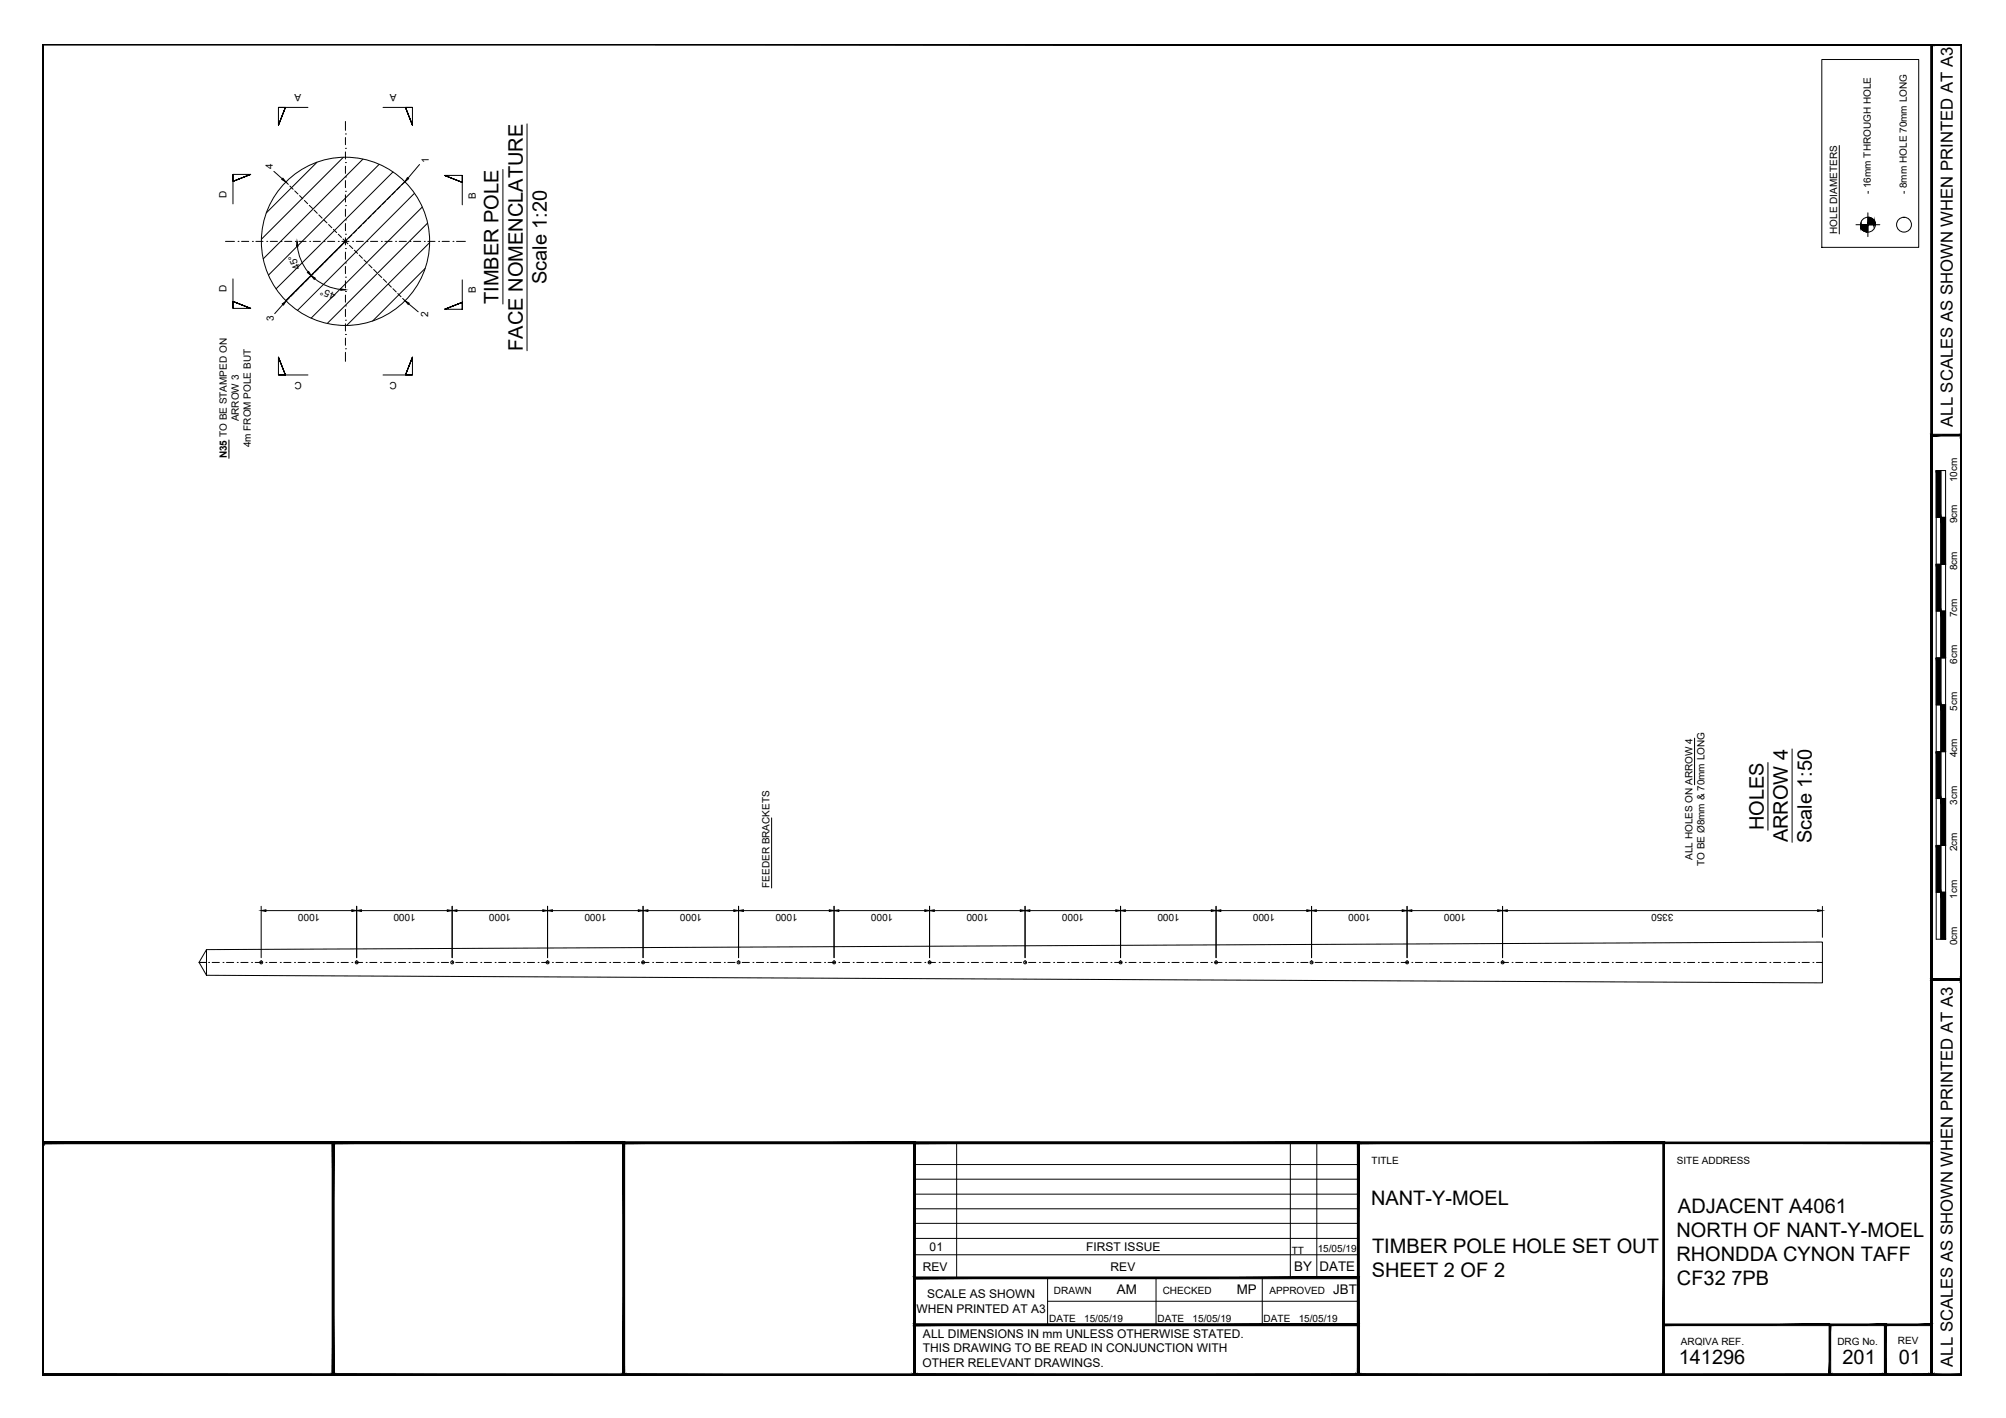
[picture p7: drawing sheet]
<svg xmlns="http://www.w3.org/2000/svg" width="420mm" height="297mm" viewBox="0 0 420 297" stroke-linecap="round" stroke-linejoin="round" font-family="sans-serif">
<!-- layer: 0 -->
<g fill="none" stroke="#000" stroke-width=".21">
<path d="M405.5 98.6h2v98.1h-2zM406.5 98.6v98.1M405.5 118.2h2M405.5 108.4h2M405.5 137.8h2M405.5 128h2M405.5 157.5h2M405.5 147.7h2M405.5 177.1h2M405.5 167.3h2M405.5 186.9h2M41.7 201.6h1.3"/>
<path d="M43.7 201.6h.1M44.4 201.6h1.5M46.7 201.6h.1M47.4 201.6h1.5M49.7 201.6h.1M50.4 201.6h1.6M52.7 201.6h.1M53.5 201.6h1.5M55.7 201.6h.1M56.4 201.6h1.5M58.7 201.6h.1M59.4 201.6h1.5"/>
<path d="M61.7 201.6h.1M62.4 201.6h1.6M64.7 201.6h.1M65.5 201.6h1.4M67.7 201.6h.1M68.4 201.6h1.5M70.7 201.6h.1M71.4 201.6h1.5M73.7 201.6h.1M74.5 201.6h1.5M76.7 201.6h.1M77.5 201.6h1.4"/>
<path d="M79.7 201.6h.1M80.4 201.6h1.5M82.7 201.6h.1M83.4 201.6h1.5M85.7 201.6h.1M86.5 201.6h1.5M88.7 201.6h.1M89.4 201.6h1.5M91.7 201.6h.1M92.4 201.6h1.5M94.7 201.6h.1M95.4 201.6h1.6"/>
<path d="M97.7 201.6h.1M98.5 201.6h1.5M100.7 201.6h.1M101.4 201.6h1.5M103.7 201.6h.1M104.4 201.6h1.5M106.7 201.6h.1M107.4 201.6h1.6M109.7 201.6h.1M110.5 201.6h1.5M112.7 201.6h.1M113.4 201.6h1.5"/>
<path d="M115.7 201.6h.1M116.4 201.6h1.5M118.7 201.6h.1M119.5 201.6h1.5M121.7 201.6h.1M122.5 201.6h1.4M124.7 201.6h.1M125.4 201.6h1.5M127.7 201.6h.1M128.4 201.6h1.5M130.7 201.6h.1M131.5 201.6h1.5"/>
<path d="M133.7 201.6h.1M134.5 201.6h1.4M136.7 201.6h.1M137.4 201.6h1.5M139.7 201.6h.1M140.4 201.6h1.6M142.7 201.6h.1M143.5 201.6h1.5M145.7 201.6h.1M146.4 201.6h1.5M148.7 201.6h.1M149.4 201.6h1.5"/>
<path d="M151.7 201.6h.1M152.4 201.6h1.6M154.7 201.6h.1M155.5 201.6h1.5M157.7 201.6h.1M158.4 201.6h1.5M160.7 201.6h.1M161.4 201.6h1.5M163.7 201.6h.1M164.5 201.6h1.5M166.7 201.6h.1M167.5 201.6h1.5"/>
<path d="M169.7 201.6h.1M170.4 201.6h1.5M172.7 201.6h.1M173.4 201.6h1.5M175.7 201.6h.1M176.5 201.6h1.5M178.7 201.6h.1M179.5 201.6h1.4M181.7 201.6h.1M182.4 201.6h1.5M184.7 201.6h.1M185.4 201.6h1.6"/>
<path d="M187.7 201.6h.1M188.5 201.6h1.5M190.7 201.6h.1M191.5 201.6h1.4M193.7 201.6h.1M194.4 201.6h1.5M196.7 201.6h.1M197.4 201.6h1.6M199.7 201.6h.1M200.5 201.6h1.5M202.7 201.6h.1M203.5 201.6h1.4"/>
<path d="M205.7 201.6h.1M206.4 201.6h1.5M208.7 201.6h.1M209.5 201.6h1.5M211.7 201.6h.1M212.5 201.6h1.5M214.7 201.6h.1M215.4 201.6h1.5M217.7 201.6h.1M218.4 201.6h1.5M220.7 201.6h.1M221.5 201.6h1.5"/>
<path d="M223.7 201.6h.1M224.5 201.6h1.5M226.7 201.6h.1M227.4 201.6h1.5M229.7 201.6h.1M230.4 201.6h1.6M232.7 201.6h.1M233.5 201.6h1.5M235.7 201.6h.1M236.5 201.6h1.4M238.7 201.6h.1M239.4 201.6h1.5"/>
<path d="M241.7 201.6h.1M242.5 201.6h1.5M244.7 201.6h.1M245.5 201.6h1.5M247.7 201.6h.1M248.5 201.6h1.4M250.7 201.6h.1M251.4 201.6h1.5M253.7 201.6h.1M254.5 201.6h1.5M256.7 201.6h.1M257.5 201.6h1.5"/>
<path d="M259.7 201.6h.1M260.5 201.6h1.4M262.7 201.6h.1M263.4 201.6h1.6M265.7 201.6h.1M266.5 201.6h1.5M268.7 201.6h.1M269.5 201.6h1.5M271.7 201.6h.1M272.4 201.6h1.5M274.7 201.6h.1M275.4 201.6h1.6"/>
<path d="M277.7 201.6h.1M278.5 201.6h1.5M280.7 201.6h.1M281.5 201.6h1.5M283.7 201.6h.1M284.4 201.6h1.5M286.7 201.6h.1M287.5 201.6h1.5M289.7 201.6h.1M290.5 201.6h1.5M292.7 201.6h.1M293.5 201.6h1.4"/>
<path d="M295.7 201.6h.1M296.4 201.6h1.5M298.7 201.6h.1M299.5 201.6h1.5M301.7 201.6h.1M302.5 201.6h1.5M304.7 201.6h.1M305.5 201.6h1.4M307.7 201.6h.1M308.4 201.6h1.6M310.7 201.6h.1M311.5 201.6h1.5"/>
<path d="M313.7 201.6h.1M314.5 201.6h1.5M316.7 201.6h.1M317.5 201.6h1.4M319.7 201.6h.1M320.4 201.6h1.6M322.7 201.6h.1M323.5 201.6h1.5M325.7 201.6h.1M326.5 201.6h1.5M328.7 201.6h.1M329.4 201.6h1.5"/>
<path d="M331.7 201.6h.1M332.5 201.6h1.5M334.7 201.6h.1M335.5 201.6h1.5M337.7 201.6h.1M338.5 201.6h1.5M340.7 201.6h.1M341.4 201.6h1.5M343.7 201.6h.1M344.5 201.6h1.5M346.7 201.6h.1M347.5 201.6h1.5"/>
<path d="M349.7 201.6h.1M350.5 201.6h1.4M352.7 201.6h.1M353.4 201.6h1.6M355.7 201.6h.1M356.5 201.6h1.5M358.7 201.6h.1M359.5 201.6h1.5M361.7 201.6h.1M362.5 201.6h1.4M364.7 201.6h.1M365.4 201.6h1.6"/>
<path d="M367.7 201.6h.1M368.5 201.6h1.5M370.7 201.6h.1M371.5 201.6h1.5M373.7 201.6h.1M374.5 201.6h1.4M376.7 201.6h.1M377.5 201.6h1.5M379.7 201.6h.1M380.5 201.6h1.2M200.4 239.4v28.3M270.3 239.4v28.3"/>
<path d="M275.8 239.4v28.3M191.5 250.1h93M191.5 247h93M191.5 243.9h93M191.5 256.3h93M191.5 253.2h93M191.5 259.4h93M191.5 262.8h93M219.4 267.7v9.8M219.4 272.6h65.1M242.1 267.7v9.8M264.4 267.7v9.8"/>
</g>
<!-- layer: MEDIUM THICKNESS -->
<g fill="none" stroke="#000" stroke-width=".21">
<path d="M388.7 47.1h5M391.2 44.6v5M43.3 198.9l338.4-1.6v8.6l-338.4-1.6zM43.3 198.9l-1.6 2.7M43.3 201.6h-1.6l1.6 2.7"/>
<circle cx="72.4" cy="50.6" r="17.6"/>
<circle cx="391.2" cy="47.1" r="1.56"/>
<circle cx="398.8" cy="47.1" r="1.56"/>
<circle cx="54.7" cy="201.6" r=".31"/>
<circle cx="74.7" cy="201.6" r=".31"/>
<circle cx="94.7" cy="201.6" r=".31"/>
<circle cx="114.7" cy="201.6" r=".31"/>
<circle cx="134.7" cy="201.6" r=".31"/>
<circle cx="154.7" cy="201.6" r=".31"/>
<circle cx="174.7" cy="201.6" r=".31"/>
<circle cx="194.7" cy="201.6" r=".31"/>
<circle cx="214.7" cy="201.6" r=".31"/>
<circle cx="234.7" cy="201.6" r=".31"/>
<circle cx="254.7" cy="201.6" r=".31"/>
<circle cx="274.7" cy="201.6" r=".31"/>
<circle cx="294.7" cy="201.6" r=".31"/>
<circle cx="314.7" cy="201.6" r=".31"/>
</g>
<!-- layer: TEXT AND DIMENSIONS -->
<g fill="none" stroke="#000" stroke-width=".21">
<path d="M381.6 12.5h20.3v39.3h-20.3zM48.8 36.5v1.5l3.7-1.5-3.7 1.5 3.7-1.5h-3.7v6.2M57.4 35.9l1.7 1.6M58.3 22.5h1.5l-1.5 3.7 1.5-3.7-1.5 3.7v-3.7h6.2M66.4 34l-10.6 10.6M71.9 33l-17.2 17.1M72.4 37.1h.1M72.4 34.1h.1M72.4 31.1h.1M72.4 28.1h.1M72.4 25.4v1.9M72.4 28.8v1.5"/>
<path d="M72.4 31.8v1.5M72.4 34.8v1.5M72.4 37.8v1.5M76 33.3l-20.9 20.9M79.4 34.4l-23.2 23.2M80.2 22.5h6.2v3.7l-1.5-3.7 1.5 3.7-1.5-3.7h1.5M82.3 36l-24.5 24.5M84.8 38.1l-25 24.9M87.9 34.5l-2.4 2.8M96.8 36.7v1.5l-3.7-1.5 3.7 1.5-3.7-1.5h3.7v6.2M105.3 35.5v28.2M110.4 26v47.5"/>
<path d="M385.2 30.5v18.5M47.2 50.6h1.9M48.8 58.4v6.2h3.7l-3.7-1.5 3.7 1.5-3.7-1.5v1.5M49.9 50.6h.1M50.6 50.6h1.5M52.9 50.6h.1M53.6 50.6h1.5M55.9 50.6h.1M56.6 50.6h1.5M58.9 50.6h.1M59.6 50.6h1.5M61.9 50.6h.1"/>
<path d="M62.3 51.6a10.1 10.1 0 0 0 2.2 5.4M62.6 50.6h1.5M64.9 50.6h.1M65.6 50.6h1.5M65.9 58.4a10.1 10.1 0 0 0 5.5 2.2M67.9 50.6h.1M68.6 50.6h1.5M70.9 50.6h.1M71.6 50.6h1.5M72.4 58.1h.1M72.4 55.1h.1M72.4 52.1h.1"/>
<path d="M72.4 49.1h.1M72.4 46.1h.1M72.4 43.1h.1M72.4 40.1h.1M72.4 40.8v1.5M72.4 43.8v1.5M72.4 46.8v1.5M72.4 49.8v1.5M72.4 52.8v1.5M72.4 55.8v1.5M72.4 58.8v1.5M72.4 50.6l-12.5 12.4"/>
<path d="M73.9 50.6h.1M74.6 50.6h1.5M76.9 50.6h.1M77.6 50.6h1.5M79.9 50.6h.1M80.6 50.6h1.5M82.9 50.6h.1M83.6 50.6h1.5M85.9 50.6h.1M86.6 50.6h1.5M86.8 40.5l-24.5 24.5M88.4 43.4l-23.2 23.3"/>
<path d="M88.9 50.6h.1M89 56.2l-11 11M89.6 46.7l-21.1 21.1M89.6 50.6h1.5M90 50.8l-17.4 17.4M91.9 50.6h.1M92.6 50.6h1.5M94.9 50.6h.1M95.6 50.6h1.9M96.8 58.6v6.2h-3.7l3.7-1.5-3.7 1.5 3.7-1.5v1.5M58.3 78.5h1.5l-1.5-3.7 1.5 3.7-1.5-3.7v3.7h6.2M59.3 63.8l-1.8 1.9"/>
<path d="M72.4 73.1h.1M72.4 70.1h.1M72.4 67.1h.1M72.4 64.1h.1M72.4 61.1h.1M72.4 61.8v1.5M72.4 64.8v1.5M72.4 67.8v1.5M72.4 70.8v1.5M72.4 73.8v1.9M80.2 78.5h6.2v-3.7l-1.5 3.7 1.5-3.7-1.5 3.7h1.5M85.6 63.6l2 1.7"/>
<path d="M47.9 92.2v3.8M354.9 154.6v9.8M370.3 159.7v14.2M375.4 156.9v19.5M161.6 171.3v14.7M54.7 189.8v10.8M55.7 190.8h18M74.7 189.8v10.8M75.7 190.8h18M94.7 189.8v10.8M95.7 190.8h18M114.7 189.8v10.8"/>
<path d="M115.7 190.8h18M134.7 189.8v10.8M135.7 190.8h18M154.7 189.8v10.8M155.7 190.8h18M174.7 189.8v10.8M175.7 190.8h18M194.7 189.8v10.8M195.7 190.8h18M214.7 189.8v10.8M215.7 190.8h18M234.7 189.8v10.8"/>
<path d="M235.7 190.8h18M254.7 189.8v10.8M255.7 190.8h18M274.7 189.9v10.7M275.7 190.8h18M294.7 189.9v10.7M295.7 190.8h18M314.7 189.9v10.7M315.7 190.8h65M381.7 189.9v6.4"/>
</g>
<g fill="#000" stroke="#000" stroke-width=".21">
<path d="M59.3 37.3l.6 .8-.9-.5zM85.3 37.2l.3 .2-.8 .7zM62.2 50.6l.2 1h-.3zM64.4 57.1l.3-.2 .5 .8zM65.2 57.7l.8 .6-.2 .2zM59.1 63.7l.8-.7-.5 .9zM71.4 60.5l1 .2-1 .1zM84.8 63l.9 .5-.2 .3zM54.7 190.8l1-.2v.3zM73.7 190.6l1 .2-1 .1zM74.7 190.8l1-.2v.3zM93.7 190.6l1 .2-1 .1z"/>
<path d="M94.7 190.8l1-.2v.3zM113.7 190.6l1 .2-1 .1zM114.7 190.8l1-.2v.3zM133.7 190.6l1 .2-1 .1zM134.7 190.8l1-.2v.3zM153.7 190.6l1 .2-1 .1zM154.7 190.8l1-.2v.3zM173.7 190.6l1 .2-1 .1zM174.7 190.8l1-.2v.3zM193.7 190.6l1 .2-1 .1zM194.7 190.8l1-.2v.3zM213.7 190.6l1 .2-1 .1z"/>
<path d="M214.7 190.8l1-.2v.3zM233.7 190.6l1 .2-1 .1zM234.7 190.8l1-.2v.3zM253.7 190.6l1 .2-1 .1zM254.7 190.8l1-.2v.3zM273.7 190.6l1 .2-1 .1zM274.7 190.8l1-.2v.3zM293.7 190.6l1 .2-1 .1zM294.7 190.8l1-.2v.3zM313.7 190.6l1 .2-1 .1zM314.7 190.8l1-.2v.3zM380.7 190.6l1 .2-1 .1z"/>
</g>
<!-- layer: 02 - HIDDEN LINES -->
<g fill="none" stroke="#000" stroke-width=".21">
<path d="M59.9 38.1l.5 .5M60.7 39l.7 .6M61.7 40l.7 .6M83.8 39.1l-.7 .7M84.8 38.1l-.7 .7M62.7 41l.7 .7M63.6 59.3l-.7 .7M63.8 42l.6 .7M64.6 58.3l-.6 .7M64.8 43l.7 .7M65.6 57.3l-.6 .7M65.8 44l.6 .7"/>
<path d="M66.6 56.3l-.6 .7M66.8 45l.7 .7M67.7 55.3l-.7 .7M67.8 46l.7 .7M68.7 54.3l-.7 .6M68.8 47l.7 .7M69.7 53.3l-.7 .6M69.8 48l.7 .7M70.7 52.3l-.7 .6M70.9 49.1l.6 .6M71.7 51.2l-.7 .7M71.8 50.1l1.1 1"/>
<path d="M72.7 50.2l-.7 .7M73.2 51.4l.7 .7M73.7 49.2l-.7 .7M74.2 52.4l.7 .7M74.7 48.2l-.7 .7M75.2 53.4l.7 .7M75.7 47.2l-.7 .7M76.2 54.4l.7 .7M76.7 46.2l-.6 .7M77.2 55.4l.7 .7M77.7 45.2l-.6 .6M78.3 56.5l.6 .6"/>
<path d="M78.7 44.2l-.6 .6M79.3 57.5l.7 .6M79.8 43.1l-.7 .7M80.3 58.5l.7 .6M80.8 42.1l-.7 .7M81.3 59.5l.7 .7M81.8 41.1l-.7 .7M82.8 40.1l-.7 .7M60.6 62.4l-.7 .6M61.6 61.4l-.7 .6M62.6 60.3l-.7 .7M82.3 60.5l.7 .7"/>
<path d="M83.3 61.5l.7 .7M84.3 62.5l.5 .5"/>
</g>
<!-- layer: MEDIUM THICKNESS -->
<g fill="#000" stroke="#000" stroke-width=".21">
<path d="M389.7 47.1v.2zM392.7 46.5v.6z"/>
<path d="M389.7 47.1v.2zM389.7 47.1v.5z"/>
<path d="M389.7 47.1v.5l.2-.5zM389.9 47.1v.8l-.2-.3z"/>
<path d="M389.9 47.1v.8l.1-.8zM390 47.1v1l-.1-.2z"/>
<path d="M390 47.1v1l.2-1zM390.2 47.1v1.2l-.2-.2z"/>
<path d="M390.2 47.1v1.2l.2-1.2zM390.4 47.1v1.3l-.2-.1z"/>
<path d="M390.4 47.1v1.3l.3-1.3zM390.7 47.1v1.4l-.3-.1z"/>
<path d="M390.7 47.1v1.4l.3-1.4zM391 47.1v1.5l-.3-.1z"/>
<path d="M391 47.1v1.5l.2-1.5zM391.2 47.1v1.5h-.2z"/>
<path d="M391.2 45.5v1.6l.3-1.6zM391.5 45.5v1.6h-.3z"/>
<path d="M391.5 45.5v1.6l.3-1.5zM391.8 45.6v1.5h-.3z"/>
<path d="M391.8 45.6v1.5l.2-1.4zM392 45.7v1.4h-.2z"/>
<path d="M392 45.7v1.4l.2-1.2zM392.2 45.9v1.2h-.2z"/>
<path d="M392.2 45.9v1.2l.2-1zM392.4 46.1v1h-.2z"/>
<path d="M392.4 46.1v1l.2-.8zM392.6 46.3v.8h-.2z"/>
<path d="M392.6 46.3v.8l.1-.6zM392.7 46.5l-.1 .6z"/>
<path d="M392.8 46.8l-.1 .3zM392.8 46.8v.3z"/>
</g>
<!-- layer: 0 -->
<g fill="#000" stroke="#000" stroke-width=".21">
<path d="M8.9 9.3l.2 .1h401.6zM8.9 9.3h402l-.2 .1z"/>
<path d="M404.4 9.3l.3 .1zM404.4 9.3l.3 .1-.3 278.6zM404.7 9.4l-.3 278.6 .3-.1zM404.4 288l.3-.1z"/>
<path d="M404.6 9.3l.1 .1h6zM404.6 9.3h6.3l-.2 .1z"/>
<path d="M410.7 9.4v278.5l.2-278.6zM410.9 9.3v278.7l-.2-.1z"/>
<path d="M410.7 9.4v278.5l.2-278.6zM410.9 9.3v278.7l-.2-.1z"/>
<path d="M404.4 91l.3 .3 6.2-.3zM404.7 91.3l6.2-.3-.2 .3zM410.9 91l-.2 .3z"/>
<path d="M404.4 91l.3 114v-113.7zM404.4 91l.3 114-.3 .3z"/>
<path d="M405.5 98.6l1 9.8v-9.8zM405.5 98.6l1 9.8h-1z"/>
<path d="M410.9 91.1l-.2 .2 .2 113.9zM410.7 91.3l.2 113.9-.2-.2zM410.7 205l.2 .3zM404.7 205h6l.2 .3zM404.7 205l-.3 .3h6.5z"/>
<path d="M405.5 118.2l1 9.8v-9.8zM405.5 118.2l1 9.8h-1z"/>
<path d="M406.5 108.4l1 9.8v-9.8zM406.5 108.4l1 9.8h-1z"/>
<path d="M405.5 137.8l1 9.8v-9.8zM405.5 137.8l1 9.8h-1z"/>
<path d="M406.5 128l1 9.8v-9.8zM406.5 128l1 9.8h-1z"/>
<path d="M405.5 157.5l1 9.8v-9.8zM405.5 157.5l1 9.8h-1z"/>
<path d="M406.5 147.6l1 9.9v-9.9zM406.5 147.6l1 9.9h-1z"/>
<path d="M405.5 177.1l1 9.8v-9.8zM405.5 177.1l1 9.8h-1z"/>
<path d="M406.5 167.3l1 9.8v-9.8zM406.5 167.3l1 9.8h-1z"/>
<path d="M406.5 186.9l1 9.8v-9.8zM406.5 186.9l1 9.8h-1z"/>
<path d="M404.4 205l.3 .3 6.2-.3zM404.7 205.3l6.2-.3-.2 .3zM410.9 205l-.2 .3z"/>
<path d="M410.9 205.1l-.2 .2 .2 82.7zM410.7 205.3l.2 82.7-.2-.1zM410.7 287.9l.2 .1z"/>
<path d="M8.9 239.2l.2 .4zM8.9 239.2l395.5 .4h-395.3zM8.9 239.2l395.5 .4 .3-.4z"/>
<path d="M9.1 239.6h60.5l.3-.4zM8.9 239.2h61l-60.8 .4zM8.9 239.2l.2 .4z"/>
<path d="M69.9 239.6h60.6l.3-.4zM69.6 239.2h61.2l-60.9 .4zM69.6 239.2l.3 48.7v-48.3zM69.6 239.2l.3 48.7-.3 .1zM69.6 288l.3-.1z"/>
<path d="M130.8 239.6h60.5l.4-.4zM130.5 239.2h61.2l-60.9 .4zM130.5 239.2l.3 48.7v-48.3zM130.5 239.2l.3 48.7-.3 .1zM130.5 288l.3-.1z"/>
<path d="M191.7 239.6h92.6l.4-.4zM191.3 239.2h93.4l-93 .4zM191.3 239.2l.4 48.7v-48.3zM191.3 239.2l.4 48.7-.4 .1zM191.3 288l.4-.1z"/>
<path d="M284.7 239.6h63.6l.3-.4zM284.3 239.2h64.3l-63.9 .4zM284.3 239.2l.4 48.7v-48.3zM284.3 239.2l.4 48.7-.4 .1zM284.3 288l.4-.1z"/>
<path d="M404.7 239.2l-.3 .4 .3 48.4zM404.4 239.6l.3 48.4-.3-.1zM404.4 287.9l.3 .1z"/>
<path d="M191.3 277.3l.4 .4 93-.4zM191.7 277.7l93-.4-.4 .4zM284.7 277.3l-.4 .4 .4 10.3zM284.3 277.7l.4 10.3-.4-.1zM284.3 287.9l.4 .1z"/>
<path d="M191.3 277.7h93.4l-.4-.4zM191.3 277.7l.4-.4h92.6zM191.3 267.5v10.2l.4-.4zM191.3 267.5l.4 .4v9.4zM191.3 267.5l.4 .4 93-.4zM191.7 267.9l93-.4-.4 .4zM284.7 267.5l-.4 .4 .4 9.8zM284.3 267.9l.4 9.8-.4-.4z"/>
<path d="M383.1 277.3l.3 .4 11.7-.4zM383.4 277.7l11.7-.4-.4 .4zM394.7 277.7l.4 10.3v-10.7zM394.7 277.7l.4 10.3-.4-.1zM394.7 287.9l.4 .1z"/>
<path d="M348.5 277.7h34.8v-.4zM348.5 277.3h34.8l-34.8 .4z"/>
<path d="M394.7 277.3l.4 .4 9.6-.4zM395.1 277.7l9.6-.4-.3 .4zM404.7 277.3l-.3 .4 .3 10.3zM404.4 277.7l.3 10.3-.3-.1zM404.4 287.9l.3 .1z"/>
<path d="M9.1 9.4l-.2 278.6 .2-.1zM8.9 9.3l.2 .1-.2 278.6z"/>
<path d="M9.1 239.6l-.2 48.4 .2-.1zM8.9 239.4l.2 .2-.2 48.4z"/>
<path d="M9.1 287.9l60.7 .1-.2-.1zM9.1 287.9l60.7 .1h-60.9z"/>
<path d="M69.6 287.9l.3 .1zM69.9 239.2v48.8l-.3-.1zM69.9 239.2l-.3 .4v48.3z"/>
<path d="M69.9 287.9l60.7 .1-.1-.1zM69.9 287.9l60.7 .1h-60.8z"/>
<path d="M130.5 287.9l.3 .1zM130.8 239.2v48.8l-.3-.1zM130.8 239.2l-.3 .4v48.3z"/>
<path d="M130.8 287.9l60.7 .1-.2-.1zM130.8 287.9l60.7 .1h-60.9z"/>
<path d="M191.3 287.9l.4 .1zM191.7 239.2v48.8l-.4-.1zM191.3 239.6v48.3l.4-48.7z"/>
<path d="M191.7 287.9l92.8 .1-.2-.1zM191.7 287.9l92.8 .1h-93z"/>
<path d="M284.3 287.9l.4 .1zM284.7 239.2v48.8l-.4-.1zM284.7 239.2l-.4 .4v48.3z"/>
<path d="M191.5 288h93l-.2-.1zM191.5 288l.2-.1h92.6zM191.3 288l.4-.1zM191.7 277.7v10.2l-.4 .1zM191.3 277.3v10.7l.4-10.3z"/>
<path d="M284.7 287.9l63.8 .1-.2-.1zM284.7 287.9l63.8 .1h-64z"/>
<path d="M348.3 287.9l.3 .1zM348.6 239.2v48.8l-.3-.1zM348.6 239.2l-.3 .4v48.3z"/>
<path d="M383.3 288h11.6l-.2-.1zM383.4 287.9h11.3l-11.4 .1zM383.1 288l.3-.1zM383.4 277.7v10.2l-.3 .1zM383.1 277.3v10.7l.3-10.3z"/>
<path d="M8.9 288h395.7l-.2-.1zM8.9 288l.2-.1h395.3zM8.9 239.4v48.6l.2-.1zM8.9 239.4l.2 .2v48.3z"/>
<path d="M394.9 288h9.7l-.2-.1zM394.9 288l.2-.1h9.3zM394.7 288l.4-.1zM395.1 277.7v10.2l-.4 .1zM394.7 277.3v10.7l.4-10.3z"/>
<path d="M9.1 287.9l401.8 .1-.2-.1zM9.1 287.9l401.8 .1h-402z"/>
<path d="M404.7 287.9l6.2 .1-.2-.1zM404.7 287.9l6.2 .1h-6.3z"/>
<path d="M404.6 288h6.3l-.2-.1zM404.7 287.9h6l-6.1 .1zM404.4 288l.3-.1zM404.7 205.3v82.6l-.3 .1zM404.4 205v83l.3-82.7z"/>
</g>
<g font-size="4.2">
<text x="114.5" y="59.5" transform="rotate(-90 114.5 59.5)">Scale 1:20</text>
<text x="104.4" y="63.7" transform="rotate(-90 104.4 63.7)">TIMBER POLE</text>
<text x="109.5" y="73.5" transform="rotate(-90 109.5 73.5)">FACE NOMENCLATURE</text>
<text x="369.4" y="173.9" transform="rotate(-90 369.4 173.9)">HOLES</text>
<text x="374.5" y="176.4" transform="rotate(-90 374.5 176.4)">ARROW 4</text>
<text x="379.5" y="176.7" transform="rotate(-90 379.5 176.7)">Scale 1:50</text>
<text x="287.2" y="252.5">NANT-Y-MOEL</text>
<text x="351.5" y="254">ADJACENT A4061</text>
<text x="287.4" y="262.5">TIMBER POLE HOLE SET OUT</text>
<text x="351.1" y="259.1">NORTH OF NANT-Y-MOEL</text>
<text x="287.3" y="267.6">SHEET 2 OF 2</text>
<text x="351.1" y="264.1">RHONDDA CYNON TAFF</text>
<text x="351.2" y="269.2">CF32 7PB</text>
<text x="351.6" y="285.7">141296</text>
<text x="385.9" y="285.7">201</text>
<text x="397.7" y="285.7">01</text>
</g>
<g font-size="3.5">
<text x="409" y="89.4" transform="rotate(-90 409 89.4)">ALL SCALES AS SHOWN WHEN PRINTED AT A3</text>
<text x="409" y="286.3" transform="rotate(-90 409 286.3)">ALL SCALES AS SHOWN WHEN PRINTED AT A3</text>
</g>
<g font-size="2.8">
<text x="271.1" y="266.3">BY</text>
<text x="276.4" y="266.3">DATE</text>
<text x="233.9" y="271.1">AM</text>
<text x="259" y="271.1">MP</text>
<text x="279.3" y="271.1">JBT</text>
</g>
<g font-size="2.5">
<text x="194.7" y="262">01</text>
<text x="227.5" y="262">FIRST ISSUE</text>
<text x="193.3" y="266.2">REV</text>
<text x="232.6" y="266.2">REV</text>
<text x="192" y="275">WHEN PRINTED AT A3</text>
<text x="194.2" y="272">SCALE AS SHOWN</text>
<text x="193.3" y="280.3">ALL DIMENSIONS IN mm UNLESS OTHERWISE STATED.</text>
<text x="193.2" y="286.3">OTHER RELEVANT DRAWINGS.</text>
<text x="193.3" y="283.3">THIS DRAWING TO BE READ IN CONJUNCTION WITH</text>
</g>
<g font-size="2.1">
<text x="63.1" y="19.6" transform="rotate(-180 63.1 19.6)">A</text>
<text x="83" y="19.6" transform="rotate(-180 83 19.6)">A</text>
<text x="57.1" y="35.5" transform="rotate(-90 57.1 35.5)">4</text>
<text x="89.8" y="34.1" transform="rotate(-90 89.8 34.1)">1</text>
<text x="47.4" y="41.4" transform="rotate(-90 47.4 41.4)">D</text>
<text x="99.7" y="41.6" transform="rotate(-90 99.7 41.6)">B</text>
<text x="391.8" y="40.7" transform="rotate(-90 391.8 40.7)">- 16mm THROUGH HOLE</text>
<text x="399.4" y="40.7" transform="rotate(-90 399.4 40.7)">- 8mm HOLE 70mm LONG</text>
<text x="384.8" y="49" transform="rotate(-90 384.8 49)">HOLE DIAMETERS</text>
<text x="62.9" y="56.1" transform="rotate(-112 62.9 56.1)">45°</text>
<text x="47.4" y="61.3" transform="rotate(-90 47.4 61.3)">D</text>
<text x="70.4" y="61.4" transform="rotate(-161 70.4 61.4)">45°</text>
<text x="99.7" y="61.3" transform="rotate(-90 99.7 61.3)">B</text>
<text x="57.3" y="67.2" transform="rotate(-90 57.3 67.2)">3</text>
<text x="89.7" y="66.5" transform="rotate(-89 89.7 66.5)">2</text>
<text x="63.2" y="79.9" transform="rotate(-180 63.2 79.9)">C</text>
<text x="83.1" y="79.9" transform="rotate(-180 83.1 79.9)">C</text>
<text x="50" y="88.3" transform="rotate(-90 50 88.3)">ARROW 3</text>
<text x="52.6" y="93.7" transform="rotate(-90 52.6 93.7)">4m FROM POLE BUT</text>
<text x="47.5" y="96" transform="rotate(-90 47.5 96)">N35 TO BE STAMPED ON</text>
<text x="409.9" y="101" transform="rotate(-90 409.9 101)">10cm</text>
<text x="409.9" y="109.6" transform="rotate(-90 409.9 109.6)">9cm</text>
<text x="409.9" y="119.5" transform="rotate(-90 409.9 119.5)">8cm</text>
<text x="409.9" y="129.3" transform="rotate(-90 409.9 129.3)">7cm</text>
<text x="409.9" y="139.1" transform="rotate(-90 409.9 139.1)">6cm</text>
<text x="409.9" y="148.9" transform="rotate(-90 409.9 148.9)">5cm</text>
<text x="409.9" y="158.6" transform="rotate(-90 409.9 158.6)">4cm</text>
<text x="409.9" y="168.6" transform="rotate(-90 409.9 168.6)">3cm</text>
<text x="409.9" y="178.3" transform="rotate(-90 409.9 178.3)">2cm</text>
<text x="161.1" y="186" transform="rotate(-90 161.1 186)">FEEDER BRACKETS</text>
<text x="354.5" y="180.1" transform="rotate(-90 354.5 180.1)">ALL HOLES ON ARROW 4</text>
<text x="357" y="181.4" transform="rotate(-90 357 181.4)">TO BE Ø8mm &amp; 70mm LONG</text>
<text x="67.1" y="191.5" transform="rotate(-180 67.1 191.5)">1000</text>
<text x="87.1" y="191.5" transform="rotate(-180 87.1 191.5)">1000</text>
<text x="107.1" y="191.5" transform="rotate(-180 107.1 191.5)">1000</text>
<text x="127.1" y="191.5" transform="rotate(-180 127.1 191.5)">1000</text>
<text x="147.1" y="191.5" transform="rotate(-180 147.1 191.5)">1000</text>
<text x="167.1" y="191.5" transform="rotate(-180 167.1 191.5)">1000</text>
<text x="187.1" y="191.5" transform="rotate(-180 187.1 191.5)">1000</text>
<text x="207.1" y="191.5" transform="rotate(-180 207.1 191.5)">1000</text>
<text x="227.1" y="191.5" transform="rotate(-180 227.1 191.5)">1000</text>
<text x="247.1" y="191.5" transform="rotate(-180 247.1 191.5)">1000</text>
<text x="267.1" y="191.5" transform="rotate(-180 267.1 191.5)">1000</text>
<text x="287.1" y="191.5" transform="rotate(-180 287.1 191.5)">1000</text>
<text x="307.1" y="191.5" transform="rotate(-180 307.1 191.5)">1000</text>
<text x="350.5" y="191.5" transform="rotate(-180 350.5 191.5)">3350</text>
<text x="409.9" y="188.3" transform="rotate(-90 409.9 188.3)">1cm</text>
<text x="409.9" y="198" transform="rotate(-90 409.9 198)">0cm</text>
<text x="287.3" y="243.9">TITLE</text>
<text x="351.2" y="243.9">SITE ADDRESS</text>
<text x="270.6" y="262.7">TT</text>
<text x="276" y="262.3">15/05/19</text>
<text x="220.8" y="271.1">DRAWN</text>
<text x="243.5" y="271.1">CHECKED</text>
<text x="265.9" y="271.1">APPROVED</text>
<text x="219.7" y="276.9">DATE</text>
<text x="227.1" y="276.9">15/05/19</text>
<text x="242.5" y="276.9">DATE</text>
<text x="249.8" y="276.9">15/05/19</text>
<text x="264.7" y="276.9">DATE</text>
<text x="272" y="276.9">15/05/19</text>
<text x="352.1" y="281.6">ARQIVA REF.</text>
<text x="384.8" y="281.6">DRG No.</text>
<text x="397.5" y="281.6">REV</text>
</g>
</svg>
